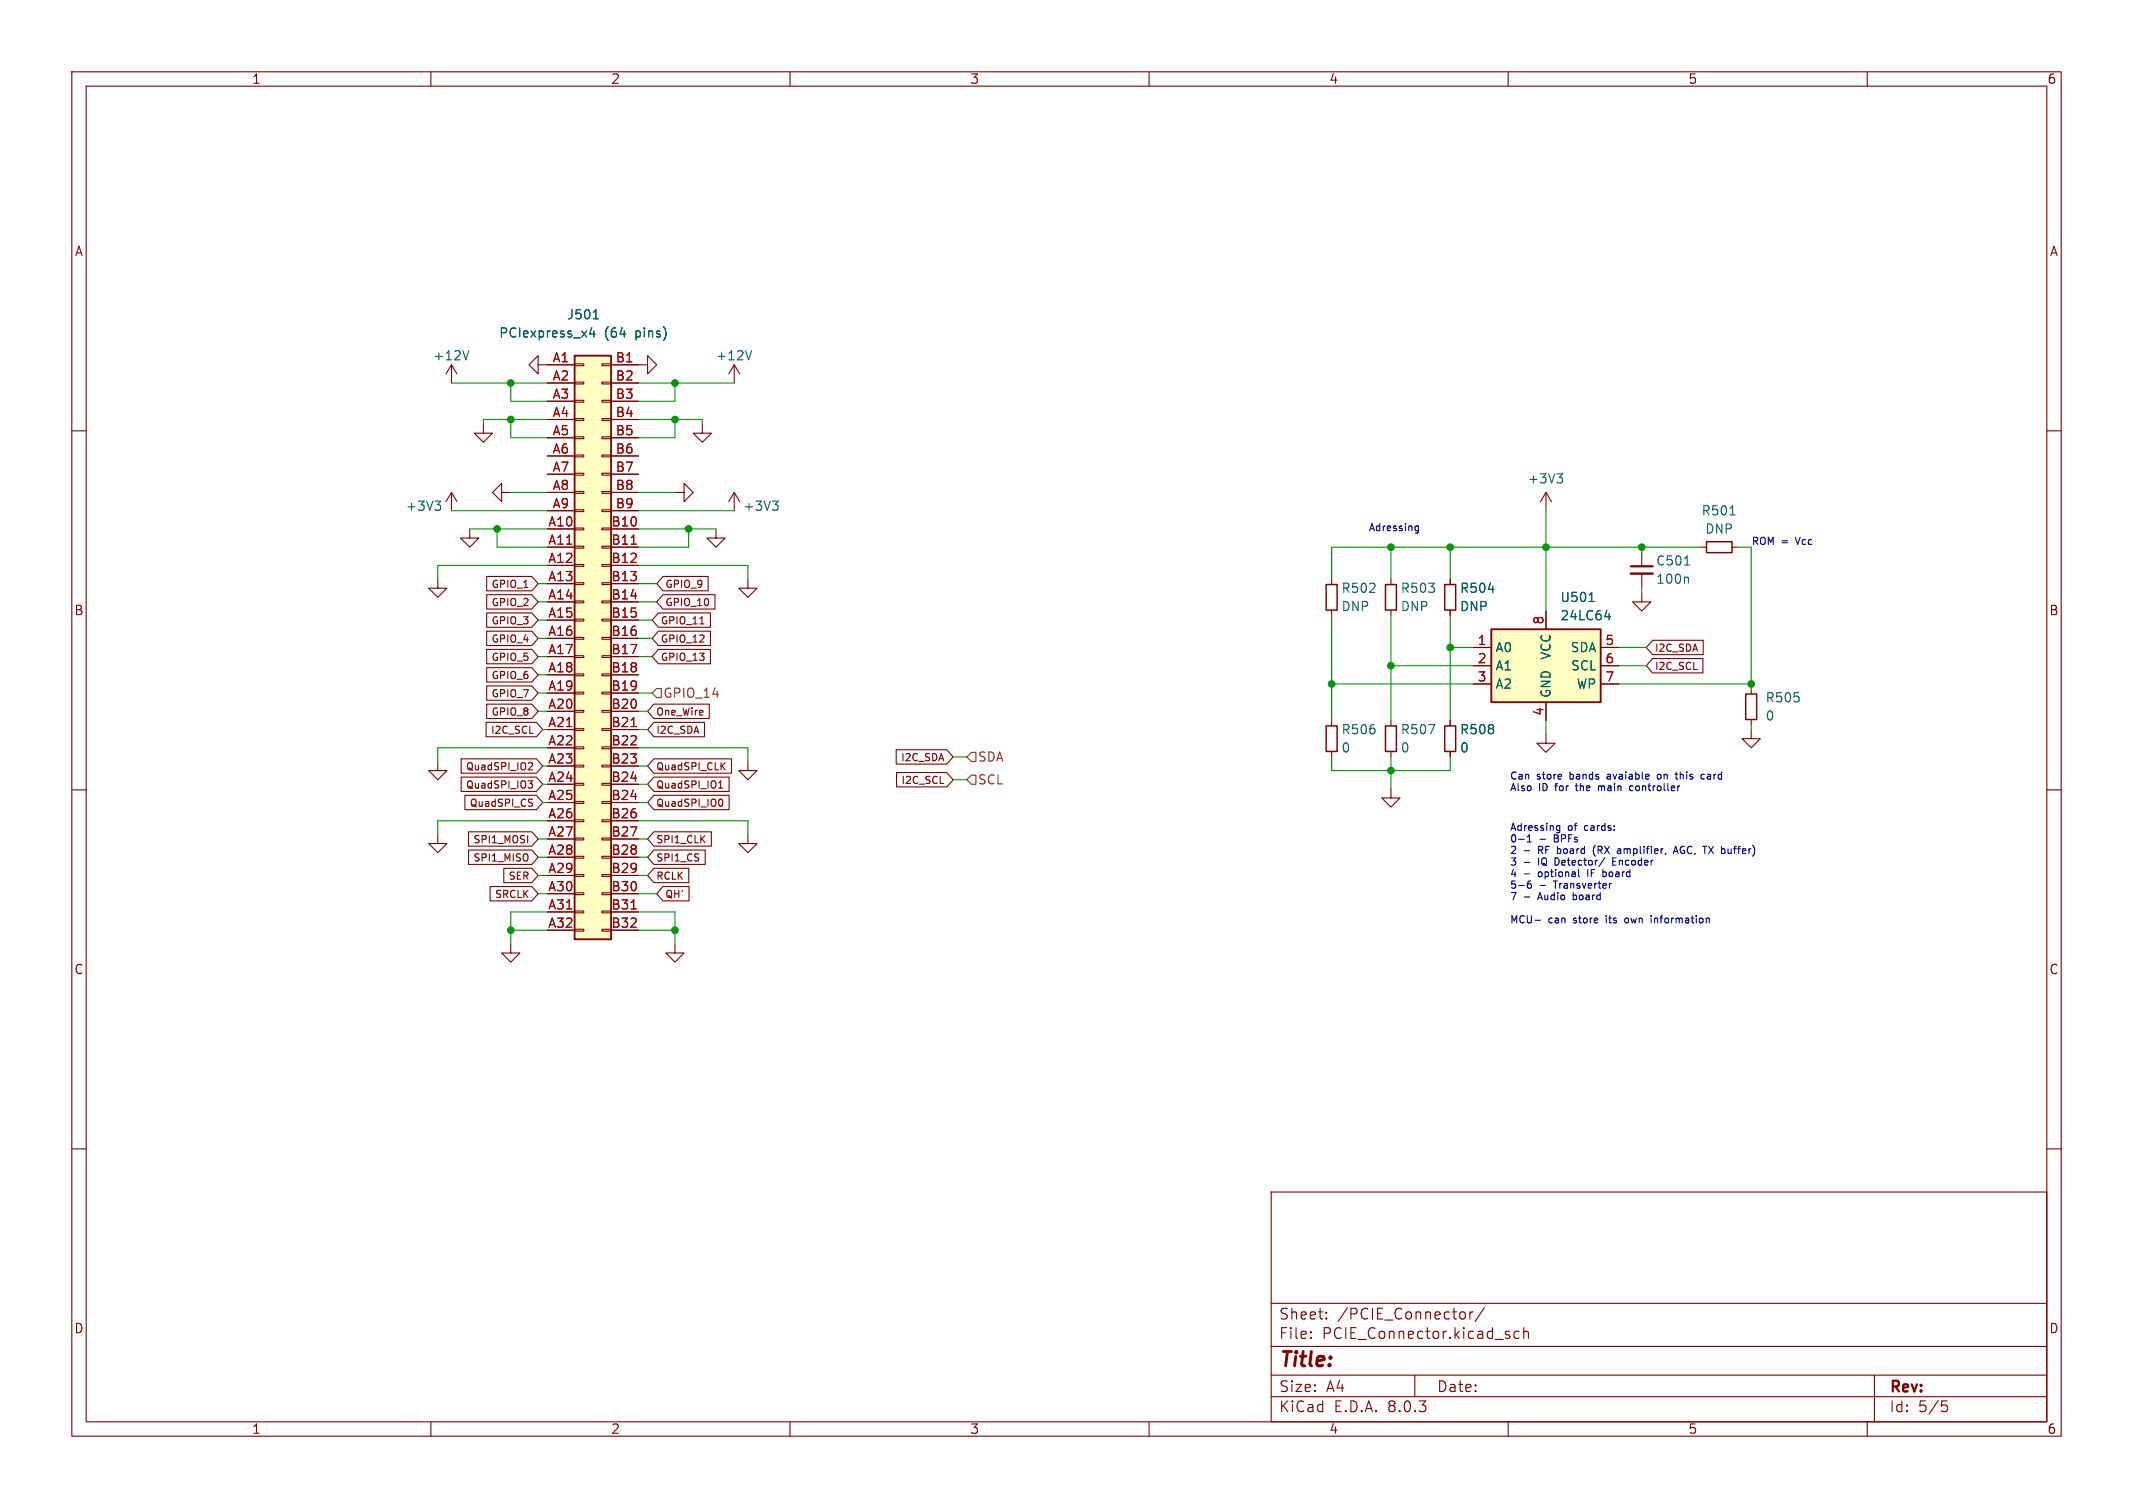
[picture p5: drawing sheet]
<svg xmlns="http://www.w3.org/2000/svg" width="297mm" height="210mm" viewBox="0 0 297 210" stroke-linecap="round" stroke-linejoin="round" font-family="sans-serif">
<g fill="none" stroke="#840000" stroke-width=".15">
<path d="M10 10h277v190h-277zM12 12h273v186h-273zM60 10v2M110 10v2M160 10v2M210 10v2M260 10v2M10 60h2M285 60h2M94 68.6h1.2v-1.3l1.3 1.3-1.3 1.3v-1.3M99.7 73.7v1.2h1.3l-1.3 1.3-1.3-1.3h1.3M102.2 68.6l-.7 1.3"/>
<path d="M102.2 68.6v2.5M102.2 68.6l.8 1.3M215.3 68.6l-.8 1.3M215.3 68.6v2.5M215.3 68.6l.7 1.3M236.9 76.2h.7M241.2 76.2h.7M201.9 80.6v.8M201.9 85v.7M228.6 82.6v1.2h-1.3l1.3 1.3 1.3-1.3h-1.3M243.8 95.9v.7M10 110h2"/>
<path d="M243.8 101.6v1.3h-1.2l1.2 1.2 1.3-1.2h-1.3M243.8 100.2v.8M285 110h2M10 160h2M285 160h2M177 166h108v32h-108zM60 198v2M110 198v2M160 198v2M177 194.5h108M177 191.5h108M177 187.5h108"/>
<path d="M177 181.5h108M182.5 186.3h.1l-.1 .1M182.5 186.3v.1M182.5 185.5v.1M182.5 185.5h.1l-.1 .1M184.7 183.6v.1M184.7 183.6h-.1l.1 .1M184.7 182.8v.1M184.7 182.8h-.1l.1 .1M197 191.5v3M203.7 182.7l.3 .3v.4l-.3 .3M204.7 182.7v1"/>
<path d="M205.1 182.7l-.3 .1-.1 .2M206.7 182.1l-1.3 2M210 198v2M210.2 186v.1v.2M211.5 185.5l-.4-.1-.3 .3v.4l.2 .2 .1 .1 .4-.1M212.2 185.5a.37 .37 0 0 1 .6 .1v.8M212.2 184.9v1.5M260 198v2M261 191.5v6.5M270.4 195.1h.7M270.5 195.7h.4l.3 .3v.3l-.2 .2-.5 .1"/>
</g>
<path d="M107.6 69.8h.7l-.4 .5M108.1 70.3l.2 .2v.3l-.2 .3M216.8 66h.8l-.5 .5M217.3 66.5l.3 .2v.3l-.3 .3M240.9 71.7h.7M207.2 82.1h.8" fill="none" stroke="#006464" stroke-width=".15"/>
<path d="M237.6 75.4h3.6v1.6h-3.6zM201.2 81.4h1.5v3.6h-1.5zM243.1 96.6h1.5v3.6h-1.5z" fill="none" stroke="#840000" stroke-width=".2"/>
<path d="M207.6 87.6h15.3v10.2h-15.3z" fill="#ffffc2"/>
<path d="M207.6 87.6h15.3v10.2h-15.3z" fill="none" stroke="#840000" stroke-width=".25"/>
<g fill="none" stroke="#840000" stroke-width=".15">
<path d="M62.9 50.8v2.5M62.9 50.8l-.8 1.3M62.9 50.8l.7 1.3M67.3 59.1v1.2h-1.3l1.3 1.3 1.3-1.3h-1.3M74.9 50.8v-1.3l-1.2 1.3 1.2 1.3v-1.3h1.3M88.9 50.8h1.3v-1.3l1.2 1.3-1.2 1.3v-1.3M97.8 59.1v1.2h1.3l-1.3 1.3-1.3-1.3h1.3M102.2 50.8l-.7 1.3M102.2 50.8v2.5M102.2 50.8l.8 1.3M62.9 68.6l.7 1.3M62.9 68.6v2.5"/>
<path d="M62.9 68.6l-.8 1.3M65.4 73.7v1.2h-1.3l1.3 1.3 1.3-1.3h-1.3M69.8 68.6v1.3l-1.2-1.3 1.2-1.3v1.3h1.3M228.6 76.8v2.1M228.6 79.9v2M61 80.6v1.3h-1.3l1.3 1.3 1.2-1.3h-1.2M185.4 80.6v.8M185.4 85v.7M193.7 80.6v.8M193.7 85v.7M205.1 90.2h2.5M205.1 92.7h2.5"/>
<path d="M205.1 95.3h2.5M215.3 85.1v2.5M215.3 97.8v2.5M222.9 90.2h2.5M222.9 92.7h2.5M222.9 95.3h2.5M61 116.2v1.3h-1.3l1.3 1.2 1.2-1.2h-1.2M61 106v1.3h-1.3l1.3 1.3 1.2-1.3h-1.2M104.1 106v1.3h1.3l-1.3 1.3-1.2-1.3h1.2M104.1 116.2v1.3h1.3l-1.3 1.2-1.2-1.2h1.2M185.4 100.3v.8M185.4 104.6v.8"/>
<path d="M193.7 109.9v1.2h-1.3l1.3 1.3 1.2-1.3h-1.2M193.7 100.3v.8M193.7 104.6v.8M71.1 131.4v1.3h-1.3l1.3 1.3 1.3-1.3h-1.3"/>
</g>
<path d="M65.3 48.8l-.4 1.3M104.7 48.8l-.5 1.3M60.6 69.8h.8l-.5 .5M61.1 70.3l.3 .2v.3l-.3 .3M234.5 78.7h.8M221.3 83.8h.7M223.4 85.9h.8M224.1 85.5v.8M234.9 80.4l.2 .2v.6M198.9 100.9h.9l-.6 1.3" fill="none" stroke="#006464" stroke-width=".15"/>
<path d="M184.7 81.4h1.5v3.6h-1.5zM192.9 81.4h1.5v3.6h-1.5zM184.7 101.1h1.5v3.5h-1.5zM192.9 101.1h1.5v3.5h-1.5z" fill="none" stroke="#840000" stroke-width=".2"/>
<path d="M227.1 79.9h3" fill="none" stroke="#840000" stroke-width=".33"/>
<path d="M227.1 78.9h3" fill="none" stroke="#840000" stroke-width=".3"/>
<path d="M80 49.5h5.1v81.3h-5.1z" fill="#ffffc2"/>
<g fill="none" stroke="#840000" stroke-width=".15">
<path d="M76.2 50.8h3.8M76.2 53.3h3.8M76.2 55.9h3.8M76.2 58.4h3.8M80 58.3h1.3v.2h-1.3zM80 55.8h1.3v.2h-1.3zM80 53.2h1.3v.3h-1.3zM80 50.7h1.3v.2h-1.3zM83.8 58.3h1.3v.2h-1.3zM83.8 55.8h1.3v.2h-1.3zM83.8 53.2h1.3v.3h-1.3zM83.8 50.7h1.3v.2h-1.3z"/>
<path d="M85.1 50.8h3.8M85.1 53.3h3.8M85.1 55.9h3.8M85.1 58.4h3.8M76.2 73.7h3.8M76.2 76.2h3.8M76.2 78.7h3.8M76.2 61h3.8M76.2 63.5h3.8M76.2 66h3.8M76.2 68.6h3.8M76.2 71.1h3.8"/>
<path d="M80 78.6h1.3v.3h-1.3zM80 76.1h1.3v.2h-1.3zM80 73.5h1.3v.3h-1.3zM80 71h1.3v.2h-1.3zM80 68.5h1.3v.2h-1.3zM80 65.9h1.3v.3h-1.3zM80 63.4h1.3v.2h-1.3zM80 60.8h1.3v.3h-1.3zM83.8 78.6h1.3v.3h-1.3zM83.8 76.1h1.3v.2h-1.3zM83.8 73.5h1.3v.3h-1.3zM83.8 71h1.3v.2h-1.3z"/>
<path d="M83.8 68.5h1.3v.2h-1.3zM83.8 65.9h1.3v.3h-1.3zM83.8 63.4h1.3v.2h-1.3zM83.8 60.8h1.3v.3h-1.3zM85.1 73.7h3.8M85.1 76.2h3.8M85.1 78.7h3.8M85.1 61h3.8M85.1 63.5h3.8M85.1 66h3.8M85.1 68.6h3.8M85.1 71.1h3.8"/>
<path d="M67.8 95.5h6.3l.8 1-.8 1h-6.3zM67.8 98.1h6.3l.8 1-.8 1h-6.3zM67.8 82.8h6.3l.8 1-.8 1h-6.3zM67.8 80.3h6.3l.8 1-.8 1h-6.3zM67.8 85.4h6.3l.8 1-.8 1h-6.3zM67.8 90.4h6.3l.8 1-.8 1h-6.3zM67.8 87.9h6.3l.8 1-.8 1h-6.3zM67.8 93h6.3l.8 1-.8 1h-6.3zM76.2 81.3h3.8M76.2 83.8h3.8M76.2 86.4h3.8M76.2 88.9h3.8"/>
<path d="M76.2 91.4h3.8M76.2 94h3.8M76.2 96.5h3.8M76.2 99.1h3.8M80 98.9h1.3v.3h-1.3zM80 96.4h1.3v.2h-1.3zM80 93.9h1.3v.2h-1.3zM80 91.3h1.3v.3h-1.3zM80 88.8h1.3v.2h-1.3zM80 86.2h1.3v.3h-1.3zM80 83.7h1.3v.2h-1.3zM80 81.2h1.3v.2h-1.3z"/>
<path d="M83.8 98.9h1.3v.3h-1.3zM83.8 96.4h1.3v.2h-1.3zM83.8 93.9h1.3v.2h-1.3zM83.8 91.3h1.3v.3h-1.3zM83.8 88.8h1.3v.2h-1.3zM83.8 86.2h1.3v.3h-1.3zM83.8 83.7h1.3v.2h-1.3zM83.8 81.2h1.3v.2h-1.3zM85.1 81.3h3.8M85.1 83.8h3.8M85.1 86.4h3.8M85.1 88.9h3.8"/>
<path d="M85.1 91.4h3.8M85.1 94h3.8M85.1 96.5h3.8M85.1 99.1h3.8M91 98.1h7.8v2h-7.8l-.8-1zM91.7 90.4h7.2v2h-7.2l-.9-1zM91.7 87.9h7.2v2h-7.2l-.9-1zM91.7 85.4h7.2v2h-7.2l-.9-1zM92.3 82.8h7.3v2h-7.3l-.9-1zM92.3 80.3h6.3v2h-6.3l-.9-1zM97.5 86.9h.5M104.1 80.6v1.3h1.3l-1.3 1.3-1.2-1.3h1.2"/>
<path d="M201.9 80.6v.8M201.9 85v.7M205.1 90.2h2.5M205.1 92.7h2.5M205.1 95.3h2.5M215.3 85.1v2.5M215.3 97.8v2.5M222.9 90.2h2.5M222.9 92.7h2.5M222.9 95.3h2.5M230.1 89.2h7.1v2h-7.1l-.9-1zM230.1 91.7h7v2h-7l-.9-1z"/>
<path d="M64.2 108.2h10.5l.9 1-.9 1h-10.5zM64.2 105.7h10.5l.9 1-.9 1h-10.5zM64.7 110.8h10l.9 1-.9 1h-10zM65.2 115.8h8.9l.8 1-.8 1h-8.9zM65.2 118.4h8.9l.8 1-.8 1h-8.9zM67.7 100.6h7l.9 1-.9 1h-7zM73.5 108.7h.6l-.3 .4 .3 .1v.4l-.1 .1h-.3M73.7 106.2l.4 .1v.2l-.6 .7h.6M74 111.3h.1M74.1 111.9v.1v.2M76.2 101.6h3.8M76.2 104.1h3.8"/>
<path d="M76.2 106.7h3.8M76.2 109.2h3.8M76.2 111.8h3.8M76.2 114.3h3.8M76.2 116.8h3.8M76.2 119.4h3.8M80 119.3h1.3v.2h-1.3zM80 116.7h1.3v.3h-1.3zM80 114.2h1.3v.2h-1.3zM80 111.6h1.3v.3h-1.3zM80 109.1h1.3v.2h-1.3zM80 106.6h1.3v.2h-1.3z"/>
<path d="M80 104h1.3v.3h-1.3zM80 101.5h1.3v.2h-1.3zM83.8 119.3h1.3v.2h-1.3zM83.8 116.7h1.3v.3h-1.3zM83.8 114.2h1.3v.2h-1.3zM83.8 111.6h1.3v.3h-1.3zM83.8 109.1h1.3v.2h-1.3zM83.8 106.6h1.3v.2h-1.3zM83.8 104h1.3v.3h-1.3zM83.8 101.5h1.3v.2h-1.3zM85.1 101.6h3.8M85.1 104.1h3.8"/>
<path d="M85.1 106.7h3.8M85.1 109.2h3.8M85.1 111.8h3.8M85.1 114.3h3.8M85.1 116.8h3.8M85.1 119.4h3.8M91 108.2h10.5v2h-10.5l-.8-1zM91 105.7h10.9v2h-10.9l-.8-1zM91 100.6h7.1v2h-7.1l-.8-1zM91 115.8h8v2h-8l-.8-1zM91 110.8h10.5v2h-10.5l-.8-1zM91 118.4h7.2v2h-7.2l-.8-1z"/>
<path d="M100.1 109.7h.5M100.2 109l.1-.3v1M100.4 111.3a.63 .63 0 0 1 0 1M100.5 106.6l.5 .6M101 106.2l-.6 .6M124.8 104.4h7l.9 1-.9 1h-7zM124.8 107.6h7l.9 1-.9 1h-7zM201.9 100.3v.8M201.9 104.6v.8M215.3 102.2v1.3h-1.3l1.3 1.3 1.2-1.3h-1.2M68.2 123.5h5.9l.8 1-.8 1h-5.9zM70.1 120.9h4l.8 1-.8 1h-4z"/>
<path d="M76.2 121.9h3.8M76.2 124.5h3.8M76.2 127h3.8M76.2 129.5h3.8M80 129.4h1.3v.3h-1.3zM80 126.9h1.3v.2h-1.3zM80 124.3h1.3v.3h-1.3zM80 121.8h1.3v.2h-1.3zM83.8 129.4h1.3v.3h-1.3zM83.8 126.9h1.3v.2h-1.3zM83.8 124.3h1.3v.3h-1.3zM83.8 121.8h1.3v.2h-1.3z"/>
<path d="M85.1 121.9h3.8M85.1 124.5h3.8M85.1 127h3.8M85.1 129.5h3.8M91 120.9h4.9v2h-4.9l-.8-1zM92.3 123.5h3.6v2h-3.6l-.9-1zM94 131.4v1.3h1.2l-1.2 1.3-1.3-1.3h1.3"/>
</g>
<path d="M80 49.5h5.1v81.3h-5.1z" fill="none" stroke="#840000" stroke-width=".25"/>
<path d="M87.9 75.8h.7M87.9 101.2h.7M87.9 126.6h.7" fill="none" stroke="#a90000" stroke-width=".15"/>
<path d="M82.4 45.6l-.3 .9h.8M82.6 44.4h.7M82.7 46.1v.8M207.2 82.1h.8M221.3 83.8h.7M223.4 85.9h.8M224.1 85.5v.8" fill="none" stroke="#006464" stroke-width=".15"/>
<path d="M201.2 101.1h1.5v3.5h-1.5z" fill="none" stroke="#840000" stroke-width=".2"/>
<path d="M91.4 95.9h.7v1.3h-.7l-.6-.7zM134.6 108.6l.7-.6h.6v1.2h-.6zM134.6 105.4l.7-.6h.6v1.2h-.6z" fill="none" stroke="#725600" stroke-width=".15"/>
<g fill="none" stroke="#0000c2" stroke-width=".15">
<path d="M197.1 73.8l.1 .1h.3M197.5 73.2v.9l-.2 .1h-.2M197.5 73.3l-.3-.1-.1 .1M212.7 117.3h.5M213 116.3v1M216.8 115.6h.1h.3M216.8 119.5h-.3v1h.3M216.9 117.9v1M216.9 118.8l.1 .1M217 118.2h-.1M217.2 115v.8l-.1 .1M217.2 115h-.3l-.1 .1"/>
<path d="M219.3 109.4h.4M222.1 117.7a1.16 1.16 0 0 0 0 1.5M222.6 109.4v.7M223 109.5l-.3-.1-.1 .1M223.5 119.4l-.9 1.3M223.8 108.2v.3M224.6 119.5v1h.4M224.6 120h.3M225.3 118.2h.2l.2 .1v.6M225.7 118.8l-.4 .1M225.7 118.4l-.4 .1M227.4 109.5l-.3-.1-.2 .2 .1 .5h.4"/>
<path d="M231.1 107.8l-.2 .1-.1 .1v.4l.3 .1M233 118.9l.3-1 .4 1M233.1 118.6h.5M233.2 107.8h.4M233.4 108.5h.2M236.9 108.4l.1 .1h.3M237.3 107.9l-.3-.1-.1 .1M213.1 122.7h-.2a.67 .67 0 0 0 0 1l.3-.1v-.3l-.2-.2h-.1l-.2 .2M213.7 128.1h.8M219 124.3v1M219 125.3h.1M219.1 124.6l-.1 .1"/>
<path d="M219.8 121.1v.8l.2 .2M221.1 121.1v1M223.2 122l.3 .1M223.5 121.4l-.3 .1M223.7 127.5v.1M223.7 127.9v.6M224.4 123l-.2 .1M226.6 127.9h-.3l-.1 .1 .1 .4 .3 .1M229.9 127.5v.1M230.4 127.9v.6M230.5 127.9l-.1 .1"/>
</g>
<g fill="none" stroke="#009600" stroke-width=".15">
<path d="M62.9 53.3h13.3M71.1 53.3v2.6h5.1M71.1 58.4v2.6h5.1M76.2 58.4h-8.9v.7M88.9 58.4h8.9v.7M88.9 53.3h13.3M94 53.3v2.6h-5.1M94 58.4v2.6h-5.1M62.9 71.1h13.3M65.4 73.7h10.8M69.2 73.7v2.5h7M71.1 68.6h5.1"/>
<path d="M76.2 78.7h-15.2v1.9M88.9 73.7h10.8M88.9 78.7h15.2v1.9M88.9 71.1h13.3M88.9 68.6h5.1M95.9 73.7v2.5h-7M193.7 76.2v4.4M201.9 76.2v4.4M215.3 71.1v14M228.6 76.2v.6M236.9 76.2h-51.5v4.4M241.9 76.2h1.9v19.7"/>
<path d="M74.9 91.4h1.3M74.9 99.1h1.3M74.9 96.5h1.3M74.9 88.9h1.3M74.9 83.8h1.3M74.9 81.3h1.3M74.9 86.4h1.3M74.9 94h1.3M88.9 91.4h1.9M88.9 99.1h1.3M88.9 96.5h1.9M88.9 88.9h1.9"/>
<path d="M88.9 83.8h2.5M88.9 81.3h2.5M88.9 86.4h1.9M185.4 85.7v14.6M185.4 95.3h19.7M193.7 85.7v14.6M193.7 92.7h11.4M201.9 85.7v14.6M201.9 90.2h3.2M225.4 92.7h3.8M225.4 90.2h3.8M225.4 95.3h18.4"/>
<path d="M228.6 81.9v.7M74.9 116.8h1.3M74.9 119.4h1.3M75.6 101.6h.6M75.6 106.7h.6M75.6 109.2h.6M75.6 111.8h.6M76.2 104.1h-15.2v1.9M76.2 114.3h-15.2v1.9M88.9 114.3h15.2v1.9M88.9 101.6h1.3M88.9 104.1h15.2v1.9"/>
<path d="M88.9 106.7h1.3M88.9 109.2h1.3M88.9 116.8h1.3M88.9 111.8h1.3M88.9 119.4h1.3M132.7 108.6h1.9M132.7 105.4h1.9M185.4 105.4v1.9h16.5v-1.9M193.7 105.4v4.5M215.3 100.3v1.9M243.8 101v.6M71.1 129.5h5.1"/>
<path d="M74.9 121.9h1.3M74.9 124.5h1.3M76.2 127h-5.1v4.4M88.9 127h5.1v4.4M88.9 121.9h1.3M88.9 129.5h5.1M88.9 124.5h2.5"/>
</g>
<g fill="#009600" stroke="#009600" stroke-width=".15">
<circle cx="95.9" cy="73.7" r=".46"/>
<circle cx="94" cy="129.5" r=".46"/>
<circle cx="71.1" cy="129.5" r=".46"/>
<circle cx="94" cy="58.4" r=".46"/>
<circle cx="94" cy="53.3" r=".46"/>
<circle cx="215.3" cy="76.2" r=".46"/>
<circle cx="228.6" cy="76.2" r=".46"/>
<circle cx="243.8" cy="95.3" r=".46"/>
<circle cx="201.9" cy="90.2" r=".46"/>
<circle cx="71.1" cy="53.3" r=".46"/>
<circle cx="71.1" cy="58.4" r=".46"/>
<circle cx="69.2" cy="73.7" r=".46"/>
<circle cx="201.9" cy="76.2" r=".46"/>
<circle cx="193.7" cy="76.2" r=".46"/>
<circle cx="193.7" cy="92.7" r=".46"/>
<circle cx="185.4" cy="95.3" r=".46"/>
<circle cx="193.7" cy="107.3" r=".46"/>
</g>
<text font-size="2.8" fill="#840000" x="178" y="190.9">Title:</text>
<g font-size="2.1" fill="#840000">
<text x="178" y="184">Sheet:</text>
<text x="186.2" y="184">/PCIE_Connector/</text>
<text x="178" y="186.7">File:</text>
<text x="184.1" y="186.7">PCIE_Connector.kicad_sch</text>
<text x="178" y="196.9">KiCad</text>
<text x="178" y="194.1">Size:</text>
<text x="184.7" y="194.1">A4</text>
<text x="185.7" y="196.9">E.D.A.</text>
<text x="193.3" y="196.9">8.0.3</text>
<text x="200" y="194.1">Date:</text>
<text x="263" y="194.3">Rev:</text>
<text x="263" y="196.9">Id:</text>
<text x="267.1" y="196.9">5/5</text>
</g>
<g font-size="1.8" fill="#840000">
<text x="35" y="11.9">1</text>
<text x="85" y="11.9">2</text>
<text x="135" y="11.9">3</text>
<text x="185" y="11.9">4</text>
<text x="235" y="11.9">5</text>
<text x="285" y="11.9">6</text>
<text x="10.3" y="35.9">A</text>
<text x="285.3" y="35.9">A</text>
<text x="10.3" y="85.9">B</text>
<text x="285.3" y="85.9">B</text>
<text x="10.3" y="135.9">C</text>
<text x="285.3" y="135.9">C</text>
<text x="10.3" y="185.9">D</text>
<text x="285.3" y="185.9">D</text>
<text x="35" y="199.9">1</text>
<text x="85" y="199.9">2</text>
<text x="135" y="199.9">3</text>
<text x="185" y="199.9">4</text>
<text x="235" y="199.9">5</text>
<text x="285" y="199.9">6</text>
</g>
<g font-size="1.8" fill="#006464">
<text x="69.4" y="47.2">PCIexpress_x4</text>
<text x="78.9" y="44.7">J501</text>
<text x="84.1" y="47.2">(64</text>
<text x="88.6" y="47.2">pins)</text>
<text x="60.2" y="50.4">+12V</text>
<text x="99.6" y="50.4">+12V</text>
<text x="56.4" y="71.3">+3V3</text>
<text x="103.4" y="71.3">+3V3</text>
<text x="212.6" y="67.5">+3V3</text>
<text x="236.8" y="72">R501</text>
<text x="237.4" y="74.5">DNP</text>
<text x="186.7" y="82.8">R502</text>
<text x="195" y="82.8">R503</text>
<text x="203.2" y="82.8">R504</text>
<text x="230.5" y="79">C501</text>
<text x="230.5" y="81.5">100n</text>
<text x="186.7" y="85.3">DNP</text>
<text x="195" y="85.3">DNP</text>
<text x="203.2" y="85.3">DNP</text>
<text x="217.2" y="86.6">24LC64</text>
<text x="217.2" y="84">U501</text>
<text x="208.2" y="91">A0</text>
<text x="208.2" y="93.6">A1</text>
<text x="216.1" y="92" transform="rotate(-90 216.1 92)">VCC</text>
<text x="218.6" y="91">SDA</text>
<text x="218.7" y="93.6">SCL</text>
<text x="208.2" y="96.1">A2</text>
<text x="216.1" y="97.3" transform="rotate(-90 216.1 97.3)">GND</text>
<text x="219.5" y="96.1">WP</text>
<text x="245.8" y="98">R505</text>
<text x="245.8" y="100.6">0</text>
<text x="186.7" y="102.5">R506</text>
<text x="186.7" y="105">0</text>
<text x="195" y="102.5">R507</text>
<text x="195" y="105">0</text>
<text x="203.2" y="102.5">R508</text>
<text x="203.2" y="105">0</text>
</g>
<g font-size="1.8" fill="#a90000">
<text x="76.9" y="50.5">A1</text>
<text x="76.9" y="53.1">A2</text>
<text x="85.7" y="50.5">B1</text>
<text x="85.7" y="53.1">B2</text>
<text x="76.9" y="55.6">A3</text>
<text x="76.9" y="58.2">A4</text>
<text x="85.7" y="55.6">B3</text>
<text x="85.7" y="58.2">B4</text>
<text x="76.9" y="60.7">A5</text>
<text x="76.9" y="63.2">A6</text>
<text x="76.9" y="65.8">A7</text>
<text x="85.7" y="60.7">B5</text>
<text x="85.7" y="63.2">B6</text>
<text x="85.7" y="65.8">B7</text>
<text x="76.9" y="68.3">A8</text>
<text x="76.9" y="70.9">A9</text>
<text x="85.7" y="68.3">B8</text>
<text x="85.7" y="70.9">B9</text>
<text x="76.2" y="73.4">A10</text>
<text x="76.2" y="75.9">A11</text>
<text x="85" y="73.4">B10</text>
<text x="85" y="75.9">B11</text>
<text x="76.2" y="78.5">A12</text>
<text x="76.2" y="81">A13</text>
<text x="76.2" y="83.6">A14</text>
<text x="85" y="78.5">B12</text>
<text x="85" y="81">B13</text>
<text x="85" y="83.6">B14</text>
<text x="76.2" y="86.1">A15</text>
<text x="76.2" y="88.6">A16</text>
<text x="85" y="86.1">B15</text>
<text x="85" y="88.6">B16</text>
<text x="205.7" y="89.9">1</text>
<text x="215" y="87.1" transform="rotate(-90 215 87.1)">8</text>
<text x="223.4" y="89.9">5</text>
<text x="76.2" y="91.2">A17</text>
<text x="76.2" y="93.7">A18</text>
<text x="85" y="91.2">B17</text>
<text x="85" y="93.7">B18</text>
<text x="205.7" y="92.5">2</text>
<text x="205.7" y="95">3</text>
<text x="223.4" y="92.5">6</text>
<text x="223.4" y="95">7</text>
<text x="76.2" y="96.3">A19</text>
<text x="76.2" y="98.8">A20</text>
<text x="76.2" y="101.3">A21</text>
<text x="85" y="96.3">B19</text>
<text x="85" y="98.8">B20</text>
<text x="85" y="101.3">B21</text>
<text x="215" y="99.8" transform="rotate(-90 215 99.8)">4</text>
<text x="76.2" y="103.9">A22</text>
<text x="76.2" y="106.4">A23</text>
<text x="85" y="103.9">B22</text>
<text x="85" y="106.4">B23</text>
<text x="76.2" y="109">A24</text>
<text x="76.2" y="111.5">A25</text>
<text x="85" y="111.5">B24</text>
<text x="85" y="109">B24</text>
<text x="76.2" y="114">A26</text>
<text x="76.2" y="116.6">A27</text>
<text x="76.2" y="119.1">A28</text>
<text x="85" y="114">B26</text>
<text x="85" y="116.6">B27</text>
<text x="85" y="119.1">B28</text>
<text x="76.2" y="121.7">A29</text>
<text x="76.2" y="124.2">A30</text>
<text x="85" y="121.7">B29</text>
<text x="85" y="124.2">B30</text>
<text x="76.2" y="126.7">A31</text>
<text x="76.2" y="129.3">A32</text>
<text x="85" y="126.7">B31</text>
<text x="85" y="129.3">B32</text>
</g>
<g font-size="1.8" fill="#725600">
<text x="92.3" y="97.4">GPIO_14</text>
<text x="136.1" y="106.3">SDA</text>
<text x="136.1" y="109.4">SCL</text>
</g>
<g font-size="1.4" fill="#0000c2">
<text x="190.5" y="74">Adressing</text>
<text x="243.8" y="76">ROM =</text>
<text x="250.3" y="76">Vcc</text>
<text x="210.2" y="108.6">Can</text>
<text x="210.2" y="110.2">Also</text>
<text x="214" y="108.6">store</text>
<text x="214.3" y="110.2">ID</text>
<text x="216.8" y="110.2">for</text>
<text x="218.8" y="108.6">bands</text>
<text x="219.9" y="110.2">the</text>
<text x="223.3" y="110.2">main</text>
<text x="224.2" y="108.6">avaiable</text>
<text x="227.9" y="110.2">controller</text>
<text x="231.5" y="108.6">on</text>
<text x="234.3" y="108.6">this</text>
<text x="238.1" y="108.6">card</text>
<text x="210.2" y="115.8">Adressing</text>
<text x="210.2" y="117.4">0-1</text>
<text x="210.2" y="119">2</text>
<text x="212.2" y="119">-</text>
<text x="214.3" y="117.4">-</text>
<text x="214.4" y="119">RF</text>
<text x="216.6" y="117.4">BPFs</text>
<text x="217.3" y="119">board</text>
<text x="218.3" y="115.8">of</text>
<text x="220.8" y="115.8">cards:</text>
<text x="222.5" y="119">(RX</text>
<text x="226.2" y="119">amplifier,</text>
<text x="234.3" y="119">AGC, TX buffer)</text>
<text x="210.2" y="120.6">3</text>
<text x="210.2" y="122.2">4</text>
<text x="210.2" y="123.8">5-6</text>
<text x="210.2" y="125.4">7</text>
<text x="212.2" y="120.6">-</text>
<text x="212.2" y="122.2">-</text>
<text x="212.2" y="125.4">-</text>
<text x="214.3" y="123.8">-</text>
<text x="214.4" y="120.6">IQ</text>
<text x="214.4" y="122.2">optional</text>
<text x="214.4" y="125.4">Audio</text>
<text x="216.6" y="123.8">Transverter</text>
<text x="217" y="120.6">Detector/</text>
<text x="219.5" y="125.4">board</text>
<text x="221.5" y="122.2">IF</text>
<text x="223.9" y="122.2">board</text>
<text x="225.3" y="120.6">Encoder</text>
<text x="210.2" y="128.7">MCU-</text>
<text x="215.6" y="128.7">can</text>
<text x="219.3" y="128.7">store</text>
<text x="224.1" y="128.7">its</text>
<text x="227" y="128.7">own</text>
<text x="230.9" y="128.7">information</text>
</g>
<g font-size="1.4" fill="#840000">
<text x="68.3" y="82.1">GPIO_1</text>
<text x="92.6" y="82.1">GPIO_9</text>
<text x="68.3" y="84.6">GPIO_2</text>
<text x="68.3" y="87.2">GPIO_3</text>
<text x="68.3" y="89.7">GPIO_4</text>
<text x="91.9" y="89.7">GPIO_12</text>
<text x="91.9" y="87.2">GPIO_11</text>
<text x="92.6" y="84.6">GPIO_10</text>
<text x="68.3" y="92.2">GPIO_5</text>
<text x="68.3" y="94.8">GPIO_6</text>
<text x="91.9" y="92.2">GPIO_13</text>
<text x="230.4" y="91">I2C_SDA</text>
<text x="230.4" y="93.5">I2C_SCL</text>
<text x="68.3" y="97.3">GPIO_7</text>
<text x="68.3" y="99.9">GPIO_8</text>
<text x="91.3" y="99.9">One_Wire</text>
<text x="64.8" y="107.5">QuadSPI_IO2</text>
<text x="68.2" y="102.4">I2C_SCL</text>
<text x="91.3" y="107.5">QuadSPI_CLK</text>
<text x="91.3" y="102.4">I2C_SDA</text>
<text x="125.3" y="106.2">I2C_SDA</text>
<text x="64.8" y="110">QuadSPI_IO3</text>
<text x="65.3" y="112.6">QuadSPI_CS</text>
<text x="91.3" y="110">QuadSPI_IO1</text>
<text x="91.3" y="112.6">QuadSPI_IO0</text>
<text x="125.4" y="109.4">I2C_SCL</text>
<text x="65.8" y="117.6">SPI1_MOSI</text>
<text x="91.3" y="117.6">SPI1_CLK</text>
<text x="65.8" y="120.2">SPI1_MISO</text>
<text x="68.8" y="125.3">SRCLK</text>
<text x="70.7" y="122.7">SER</text>
<text x="91.3" y="122.7">RCLK</text>
<text x="91.3" y="120.2">SPI1_CS</text>
<text x="92.6" y="125.3">QH'</text>
</g>
</svg>
